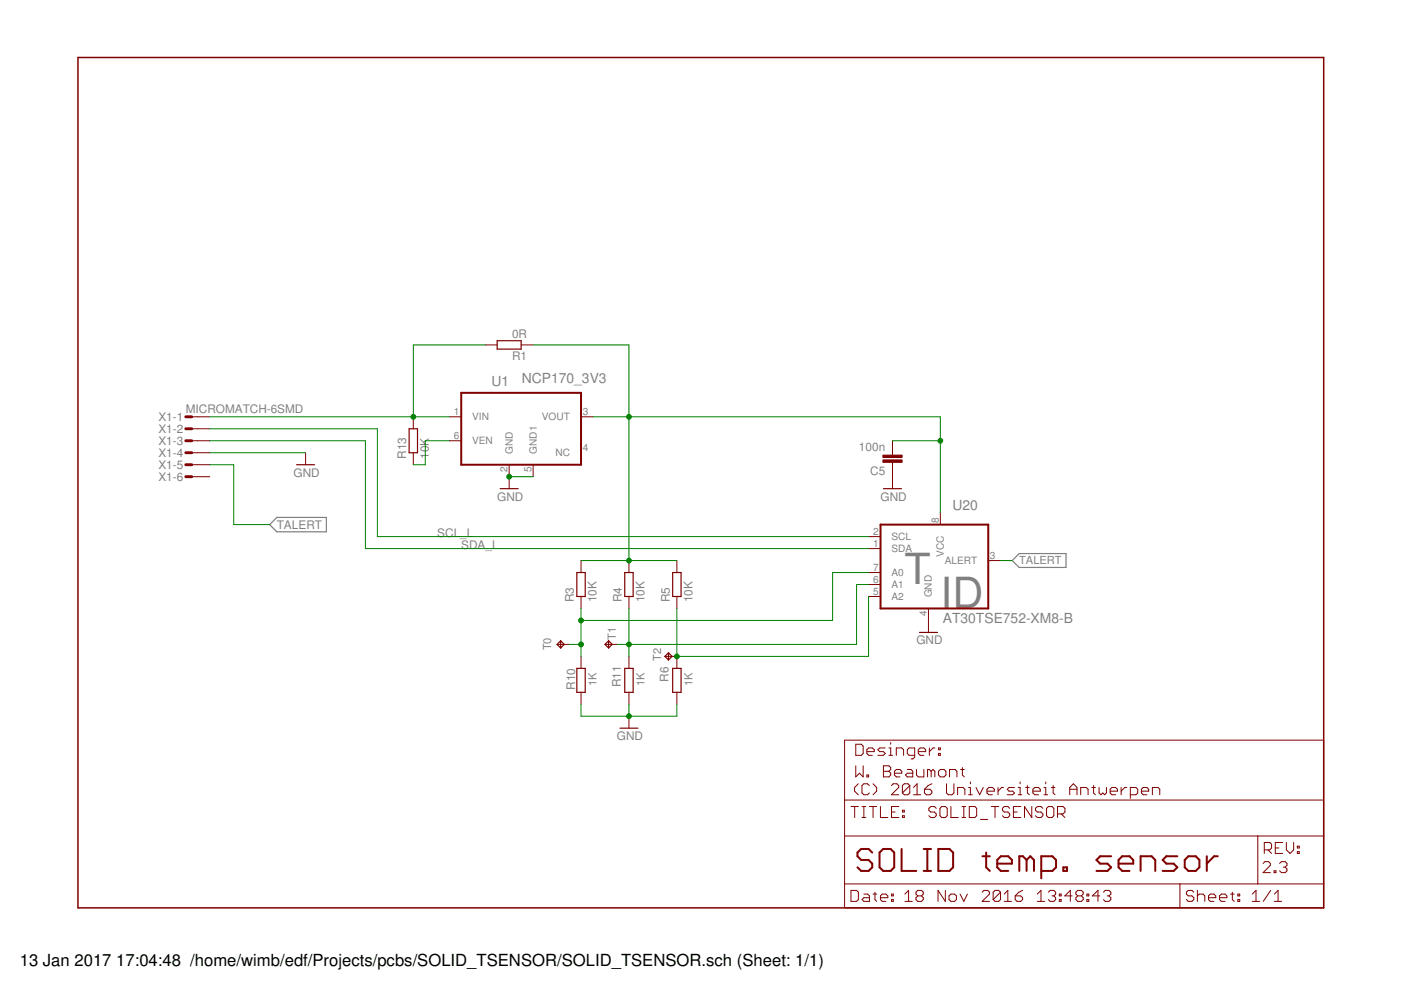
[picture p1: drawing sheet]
<svg xmlns="http://www.w3.org/2000/svg" width="297mm" height="210mm" viewBox="0 0 297 210" stroke-linecap="round" stroke-linejoin="round" font-family="sans-serif">
<path d="M57.2 111.2l1.5-1.5h10.5v3.1h-10.5zM214.6 118.9l1.5-1.5h9.9v2.9h-9.9z" fill="none" stroke="#808080" stroke-width=".25"/>
<path d="M16.5 12.2h264.1v180.3h-264.1z" fill="none" stroke="#800000" stroke-width=".32"/>
<g fill="none" stroke="#800000" stroke-width=".21">
<path d="M102.9 73.1h2.5M110.5 73.1h2.5M40.7 88.4h3.8M40.7 93.5h3.8M40.7 90.9h3.8M40.7 96h3.8M40.7 98.5h3.8M64.8 96v2.5M87.6 88.4v2.5M87.6 96v2.5M95.2 88.4h2.6M95.2 93.5h2.6"/>
<path d="M107.9 98.5v5.1M113 98.5v2.6M123.2 88.4h2.5M189.2 93.5v3M189.2 98v5.6M40.7 101.1h3.8M123.2 118.9v2.5M133.3 118.9v2.5M143.5 118.9v2.5M184.1 113.8h2.6M184.1 116.3h2.6M199.4 108.7v2.5"/>
<path d="M209.5 118.9h2.6M118.1 136.6h2.5M123.2 126.5v2.5M123.2 139.2v2.5M128.3 136.6h2.5M133.3 126.5v2.5M133.3 139.2v2.5M141 139.2h2.5v2.5M143.5 126.5v2.5M184.1 121.4h2.6M184.1 123.9h2.6M184.1 126.5h2.6"/>
<path d="M196.8 129v5.1M123.2 146.8v2.5M133.3 146.8v2.5M133.3 151.8v2.6M143.5 146.8v2.5M179.1 156.9h101.5v35.6h-101.5zM181.4 157.8h1.2l.4 .4v1.5l-.4 .4h-1.2zM183.8 159.4h1.6v-.4l-.4-.4h-.8l-.4 .4v.7l.4 .4h.8M187.7 158.6h-1.2l-.4 .4 .4 .4h.8l.4 .3-.4 .4h-1.2M188.5 158.6h.3v1.5M188.8 157.4v.4M194.7 159.4h1.6v-.4l-.4-.4h-.8l-.4 .4v.7l.4 .4h.8"/>
<path d="M197 158.6v1.5M198.2 158.6h-.4l-.8 .8M199 159.7h.4v.4h-.4zM199 158.6h.4v.4h-.4zM179.1 177.2h101.5M179.1 169.6h101.5M180.4 171h1.6M181.2 171v2.3M181.4 162.4v2.3l.8-.8 .8 .8v-2.3M182 166.2l-.8 .8v.7l.8 .8M182.8 171h.8M182.8 173.3h.8"/>
<path d="M183.2 171v2.3M183.8 164.3h.4v.4h-.4zM184.3 166.6l-.4-.4h-.7l-.4 .4v1.5l.4 .4h.7l.4-.4M184.3 171h1.6M185.1 171v2.3M185.1 166.2l.8 .8v.7l-.8 .8M186.7 171v2.3h1.5M187.3 162.4h1.2l.3 .4v.4l-.3 .3 .3 .4v.4l-.3 .4h-1.2zM187.3 163.5h1.2M188.5 160.1h.8M189 166.6l.4-.4h.8l.3 .4v.4l-1.5 1.5h1.5M189 172.2h.8"/>
<path d="M189.6 163.9h1.6v-.4l-.4-.3h-.8l-.4 .3v.8l.4 .4h.8M190 160.1v-1.5h1.2l.4 .4v1.1M190.6 171h-1.6v2.3h1.6M191.3 173h.4v.3h-.4zM191.3 171.8h.4v.4h-.4zM192.4 163.2h.7l.4 .3v1.2h-1.1l-.4-.4 .4-.4h1.1M192.9 166.6l-.4-.4h-.8l-.4 .4v1.5M192.9 166.6v1.5l-.4 .4h-.8l-.4-.4M192.9 166.6l-1.6 1.5M193.7 168.5h1.5M193.7 167l.7-.8v2.3M193.9 160.1h-1.2l-.3-.4v-.7l.3-.4h1.2v1.9l-.4 .4h-.4"/>
<path d="M194.3 163.2v1.1l.4 .4h1.2v-1.5M196 167.3h1.2l.4 .4v.4l-.4 .4h-.8l-.4-.4zM197.4 163.5l-.4-.3h-.3v1.5M197.4 163.5v1.2M197.4 163.5l.4-.3 .4 .3v1.2M197.6 166.2l-.8 .4-.8 .7M198.5 171.4l-.4-.4h-.8l-.4 .4v.4l.4 .4h.8l.4 .4v.4l-.4 .3h-.8l-.4-.3M199.4 163.2h.8l.4 .3v.8l-.4 .4h-.8l-.4-.4v-.8zM199.7 171h.7l.4 .4v1.6l-.4 .3h-.7l-.4-.3v-1.6zM200.7 166.2v1.9l.4 .4h.7l.4-.4v-1.9M201.3 164.7v-1.5h1.2l.4 .3v1.2M201.6 171v2.3h1.6"/>
<path d="M203 168.5v-1.5h1.2l.4 .3v1.2M203.7 163.2h.7M204 171h.7M204 173.3h.7M204 162.8v1.5l.4 .4M204.3 171v2.3M205.4 168.5h.7M205.4 167h.3v1.5M205.5 171h1.2l.4 .4v1.6l-.4 .3h-1.2zM205.7 165.8v.4M206.9 167l.8 1.5 .8-1.5M207.9 173.7h1.5"/>
<path d="M209.3 167.7h1.5v-.4l-.4-.3h-.7l-.4 .3v.8l.4 .4h.7M210.2 171h1.6M211 171v2.3M211.6 167v1.5M212.8 167h-.4l-.8 .7M214.1 171.4l-.4-.4h-.8l-.4 .4v.4l.4 .4h.8l.4 .4v.4l-.4 .3h-.8l-.4-.3M214.9 172.2h.7M215.1 167h-1.2l-.3 .3 .3 .4h.8l.4 .4-.4 .4h-1.1M215.9 168.5h.8M215.9 167h.4v1.5M216.3 165.8v.4M216.4 171h-1.5v2.3h1.5"/>
<path d="M217.4 167h.8M217.8 166.6v1.5l.4 .4M218.8 171v2.3l-1.6-2.3v2.3M219 167.7h1.6v-.4l-.4-.3h-.8l-.4 .3v.8l.4 .4h.8M221.1 171.4l-.4-.4h-.8l-.4 .4v.4l.4 .4h.8l.4 .4v.4l-.4 .3h-.8l-.4-.3M221.3 168.5h.8M221.3 167h.4v1.5M221.7 165.8v.4M222.3 171h.8l.3 .4v1.6l-.3 .3h-.8l-.4-.3v-1.6zM222.9 167h.8M223.3 166.6v1.5l.4 .4M224.2 172.6h1.2l.4-.4v-.8l-.4-.4h-1.2v2.3"/>
<path d="M225 172.6l.8 .7M226.8 167.3h1.5M226.8 168.5v-1.5l.8-.8 .7 .8v1.5M229.1 168.5v-1.5h1.2l.4 .3v1.2M231.5 167h.7M231.9 166.6v1.5l.3 .4M233 167v1.1l.4 .4 .4-.4 .4 .4 .4-.4v-1.1M235.4 167.7h1.5v-.4l-.4-.3h-.7l-.4 .3v.8l.4 .4h.7M237.7 167v1.5M238.9 167h-.4l-.8 .7M239.6 168.5h1.2l.4-.4v-.8l-.4-.3h-1.2v2.3M242 167.7h1.5v-.4l-.3-.3h-.8l-.4 .3v.8l.4 .4h.8"/>
<path d="M244.3 168.5v-1.5h1.2l.4 .3v1.2M266.7 177.2v10.2M270.4 179.8h.8M271.9 178.6h-1.5v2.4h1.5M272.7 178.6v1.6l.8 .8 .8-.8v-1.6M275.1 179.4h.4v.4h-.4zM179.1 187.4h101.5M180.4 188.8h1.2l.4 .4v1.5l-.4 .4h-1.2zM183.2 189.6h.7l.4 .3v1.2h-1.1l-.4-.4 .4-.4h1.1M185.1 189.6h.8M185.5 189.2v1.5l.4 .4M186.7 190.3h1.5v-.4l-.4-.3h-.8l-.3 .3v.8l.3 .4h.8"/>
<path d="M189 190.7h.4v.4h-.4zM189 189.6h.4v.3h-.4zM191.9 191.1h1.5M191.9 189.6l.7-.8v2.3M194.6 189.9l-.4 .4v.4l.4 .4h.8l.3-.4v-.4l-.3-.4M194.6 189.9l-.4-.3v-.4l.4-.4h.8l.3 .4v.4l-.3 .3M194.6 189.9h.8M200.4 188.8v2.3l-1.5-2.3v2.3M201.2 189.9l.4-.3h.8l.4 .3v.8l-.4 .4h-.8l-.4-.4zM203.6 189.6l.7 1.5 .8-1.5M208.2 189.2l.4-.4h.8l.4 .4v.4l-1.6 1.5h1.6M212.1 189.2v1.5l-.4 .4h-.7l-.4-.4"/>
<path d="M212.1 189.2l-.4-.4h-.7l-.4 .4v1.5M212.1 189.2l-1.5 1.5M212.9 191.1h1.6M212.9 189.6l.8-.8v2.3M215.2 189.9h1.2l.4 .4v.4l-.4 .4h-.8l-.4-.4zM216.8 188.8l-.8 .4-.8 .7M219.9 191.1h1.6M219.9 189.6l.8-.8v2.3M222.3 189.2l.4-.4h.7l.4 .4v.4l-.4 .3M223 189.9h.4M223.4 189.9l.4 .4v.4l-.4 .4h-.7l-.4-.4M224.6 190.7h.4v.4h-.4z"/>
<path d="M224.6 189.6h.4v.3h-.4zM227.3 189.9h-1.5l1.1-1.1v2.3M228.5 189.9l-.4 .4v.4l.4 .4h.8l.4-.4v-.4l-.4-.4M228.5 189.9l-.4-.3v-.4l.4-.4h.8l.4 .4v.4l-.4 .3M228.5 189.9h.8M230.4 190.7h.4v.4h-.4zM230.4 189.6h.4v.3h-.4zM233.2 189.9h-1.6l1.2-1.1v2.3M234 189.2l.3-.4h.8l.4 .4v.4l-.4 .3M234.7 189.9h.4M235.1 189.9l.4 .4v.4l-.4 .4h-.8l-.3-.4M250.2 187.4v5.1"/>
<path d="M253.1 189.2l-.4-.4h-.8l-.4 .4v.4l.4 .3h.8l.4 .4v.4l-.4 .4h-.8l-.4-.4M253.9 189.9l.4-.3h.8l.3 .3v1.2M253.9 188.8v2.3M256.2 190.3h1.6v-.4l-.4-.3h-.8l-.4 .3v.8l.4 .4h.8M258.6 190.3h1.5v-.4l-.4-.3h-.7l-.4 .3v.8l.4 .4h.7M260.9 189.6h.8M261.3 189.2v1.5l.4 .4M262.4 190.7h.4v.4h-.4zM262.4 189.6h.4v.3h-.4zM265.5 191.1h1.6M265.5 189.6l.8-.8v2.3M267.8 183.1l.4-.4h.8l.3 .4v.4l-1.5 1.5h1.5"/>
<path d="M268.1 180.2h1.1l.4-.4v-.8l-.4-.4h-1.1v2.4M268.8 180.2l.8 .8M269.4 188.8l-1.6 2.3M270.1 184.6h.4v.4h-.4zM270.2 191.1h1.5M270.2 189.6l.8-.8v2.3M271.3 183.1l.4-.4h.8l.4 .4v.4l-.4 .4M272.1 183.9h.4M272.5 183.9l.4 .3v.4l-.4 .4h-.8l-.4-.4M275.1 180.6h.4v.4h-.4z"/>
</g>
<g fill="none" stroke="#800000" stroke-width=".42">
<path d="M97.8 83.3h25.4v15.2h-25.4zM186.7 111.2h22.8v17.8h-22.8zM184.9 180.8l-.8-.8h-1.5l-.8 .8v.7l.8 .8h1.5l.8 .8v.8l-.8 .8h-1.5l-.8-.8M186.5 180.8l.8-.8h1.5l.8 .8v3.1l-.8 .8h-1.5l-.8-.8zM191.2 180v4.7h3.1M195.8 180h1.6M195.8 184.7h1.6M196.6 180v4.7M198.9 180h2.4l.8 .8v3.1l-.8 .8h-2.4zM208.3 181.5h1.6M209.1 180.8v3.1l.8 .8M211.4 183.1h3.1v-.8l-.7-.8h-1.6l-.8 .8v1.6l.8 .8h1.6"/>
<path d="M217.7 182.3l-.8-.8h-.8v3.2M217.7 182.3v2.4M217.7 182.3l.7-.8 .8 .8v2.4M220.8 184.7h2.3l.8-.8v-1.6l-.8-.8h-2.3v4.7M225.4 183.9h.8v.8h-.8zM235.6 181.5h-2.3l-.8 .8 .8 .8h1.5l.8 .8-.8 .8h-2.3M237.2 183.1h3.1v-.8l-.8-.8h-1.6l-.7 .8v1.6l.7 .8h1.6M241.8 184.7v-3.2h2.4l.7 .8v2.4M249.6 181.5h-2.3l-.8 .8 .8 .8h1.5l.8 .8-.8 .8h-2.3M251.2 182.3l.8-.8h1.5l.8 .8v1.6l-.8 .8h-1.5l-.8-.8zM255.9 181.5v3.2M258.2 181.5h-.8l-1.5 1.6"/>
</g>
<g fill="none" stroke="#800000" stroke-width=".25">
<path d="M105.4 72.2h5.1v1.8h-5.1zM62.9 98.5h3.8M86.7 90.9h1.8v5.1h-1.8zM106 103.6h3.9M187.3 103.6h3.8M118.9 135.9l-.8 .7 .8 .8M118.9 135.9l.7 .7-.7 .8M118.9 135.9v1.5M122.3 121.4h1.8v5.1h-1.8zM129 135.9l-.7 .7 .7 .8M129 135.9l.8 .7-.8 .8M129 135.9v1.5"/>
<path d="M132.5 121.4h1.7v5.1h-1.7zM141.7 138.4l-.7 .8 .7 .7M141.7 138.4l.8 .8-.8 .7M141.7 138.4v1.5M142.6 121.4h1.8v5.1h-1.8zM194.9 134.1h3.9M122.3 141.7h1.8v5.1h-1.8zM131.4 154.4h3.9M132.5 141.7h1.7v5.1h-1.7zM142.6 141.7h1.8v5.1h-1.8z"/>
</g>
<g fill="#800000" stroke="#800000" stroke-width=".21">
<path d="M187.2 96.5h4.1v.5h-4.1z"/>
<path d="M187.2 97.5h4.1v.5h-4.1z"/>
</g>
<path d="M39.4 88.4h1.3M39.4 90.9h1.3M39.4 93.5h1.3M39.4 96h1.3M39.4 98.5h1.3M39.4 101.1h1.3" fill="none" stroke="#800000" stroke-width=".61"/>
<g fill="none" stroke="#008000" stroke-width=".21">
<path d="M102.9 73.1h-15.3v15.3M113 73.1h20.3v45.8M44.5 96h20.3M44.5 88.4h50.7M44.5 93.5h33v22.8h106.6M44.5 90.9h35.5v22.9h104.1M44.5 98.5h5.1v12.7h7.6M95.2 93.5h-5v5h-2.6M125.7 88.4h73.7v20.3M189.2 93.5h10.2M107.9 101.1h5.1M123.2 118.9h20.3"/>
<path d="M212.1 118.9h2.5M120.6 136.6h2.6M123.2 129v10.2M133.3 129v10.2M184.1 126.5v12.7h-40.6v-10.2M184.1 123.9h-2.5v12.7h-50.8M184.1 121.4h-7.6v10.2h-53.3M123.2 149.3v2.5h20.3v-2.5M133.3 149.3v2.5"/>
</g>
<g fill="#008000" stroke="#008000" stroke-width=".21">
<circle cx="107.9" cy="101.1" r=".51"/>
<circle cx="133.3" cy="151.8" r=".51"/>
<circle cx="87.6" cy="88.4" r=".51"/>
<circle cx="199.4" cy="93.5" r=".51"/>
<circle cx="133.3" cy="88.4" r=".51"/>
<circle cx="133.3" cy="118.9" r=".51"/>
<circle cx="143.5" cy="139.2" r=".51"/>
<circle cx="133.3" cy="136.6" r=".51"/>
<circle cx="123.2" cy="131.6" r=".51"/>
<circle cx="123.2" cy="136.6" r=".51"/>
</g>
<g font-size="9.1" fill="#808080">
<text x="191.8" y="123.9">T</text>
<text x="199.4" y="129">ID</text>
</g>
<g font-size="3.5">
<text x="4.2" y="204.7">13 Jan 2017</text>
<text x="24.6" y="204.7">17:04:48 /home/wimb/edf/Projects/pcbs/SOLID_TSENSOR/SOLID_TSENSOR.sch (Sheet: 1/1)</text>
</g>
<g font-size="2.9" fill="#808080">
<text x="104.2" y="81.8">U1</text>
<text x="110.7" y="81.2">NCP170_3V3</text>
<text x="202" y="108.1">U20</text>
<text x="199.9" y="132.1">AT30TSE752-XM8-B</text>
</g>
<g font-size="2.5" fill="#808080">
<text x="108.6" y="71.6">0R</text>
<text x="108.6" y="76.4">R1</text>
<text x="33.6" y="89.3">X1-1</text>
<text x="39.4" y="87.5">MICROMATCH-6SMD</text>
<text x="33.6" y="91.8">X1-2</text>
<text x="33.6" y="94.3">X1-3</text>
<text x="182.1" y="95.6">100n</text>
<text x="33.6" y="96.9">X1-4</text>
<text x="33.6" y="99.4">X1-5</text>
<text x="33.6" y="102">X1-6</text>
<text x="62.2" y="101.1">GND</text>
<text x="86.1" y="97.3" transform="rotate(-90 86.1 97.3)">R13</text>
<text x="90.9" y="97.3" transform="rotate(-90 90.9 97.3)">10K</text>
<text x="184.5" y="100.7">C5</text>
<text x="105.4" y="106.2">GND</text>
<text x="186.7" y="106.2">GND</text>
<text x="58.7" y="112.1">TALERT</text>
<text x="92.7" y="113.8">SCL_L</text>
<text x="97.8" y="116.3">SDA_L</text>
<text x="121.7" y="127.7" transform="rotate(-90 121.7 127.7)">R3</text>
<text x="126.5" y="127.7" transform="rotate(-90 126.5 127.7)">10K</text>
<text x="131.9" y="127.7" transform="rotate(-90 131.9 127.7)">R4</text>
<text x="136.7" y="127.7" transform="rotate(-90 136.7 127.7)">10K</text>
<text x="142" y="127.7" transform="rotate(-90 142 127.7)">R5</text>
<text x="146.8" y="127.7" transform="rotate(-90 146.8 127.7)">10K</text>
<text x="194.3" y="136.6">GND</text>
<text x="121.9" y="146.3" transform="rotate(-90 121.9 146.3)">R10</text>
<text x="131.6" y="145.8" transform="rotate(-90 131.6 145.8)">R11</text>
<text x="141.8" y="144.5" transform="rotate(-90 141.8 144.5)">R6</text>
<text x="130.8" y="156.9">GND</text>
</g>
<g font-size="2.3" fill="#808080">
<text x="216.1" y="119.7">TALERT</text>
<text x="116.8" y="137.9" transform="rotate(-90 116.8 137.9)">T0</text>
<text x="130.6" y="135.6" transform="rotate(-90 130.6 135.6)">T1</text>
<text x="140.2" y="140.2" transform="rotate(-90 140.2 140.2)">T2</text>
<text x="126.5" y="145.5" transform="rotate(-90 126.5 145.5)">1K</text>
<text x="136.7" y="145.5" transform="rotate(-90 136.7 145.5)">1K</text>
<text x="146.8" y="145.5" transform="rotate(-90 146.8 145.5)">1K</text>
</g>
<g font-size="2.1" fill="#808080">
<text x="96.3" y="88">1</text>
<text x="100.1" y="89.1">VIN</text>
<text x="114.9" y="89.1">VOUT</text>
<text x="123.5" y="88">3</text>
<text x="96.3" y="93.1">6</text>
<text x="100.1" y="94.2">VEN</text>
<text x="123.5" y="95.6">4</text>
<text x="107.6" y="100.1" transform="rotate(-90 107.6 100.1)">2</text>
<text x="108.7" y="96.2" transform="rotate(-90 108.7 96.2)">GND</text>
<text x="112.7" y="100.1" transform="rotate(-90 112.7 100.1)">5</text>
<text x="113.8" y="96.2" transform="rotate(-90 113.8 96.2)">GND1</text>
<text x="117.8" y="96.8">NC</text>
<text x="185.1" y="113.4">2</text>
<text x="199" y="110.9" transform="rotate(-90 199 110.9)">8</text>
<text x="185.1" y="116">1</text>
<text x="189" y="114.5">SCL</text>
<text x="189" y="117.1">SDA</text>
<text x="200.1" y="118.1" transform="rotate(-90 200.1 118.1)">VCC</text>
<text x="200.3" y="119.6">ALERT</text>
<text x="209.9" y="118.5">3</text>
<text x="185.1" y="121">7</text>
<text x="185.1" y="123.6">6</text>
<text x="189" y="122.1">A0</text>
<text x="189" y="124.7">A1</text>
<text x="185.1" y="126.1">5</text>
<text x="189" y="127.2">A2</text>
<text x="196.5" y="130.5" transform="rotate(-90 196.5 130.5)">4</text>
<text x="197.6" y="126.7" transform="rotate(-90 197.6 126.7)">GND</text>
</g>
</svg>
